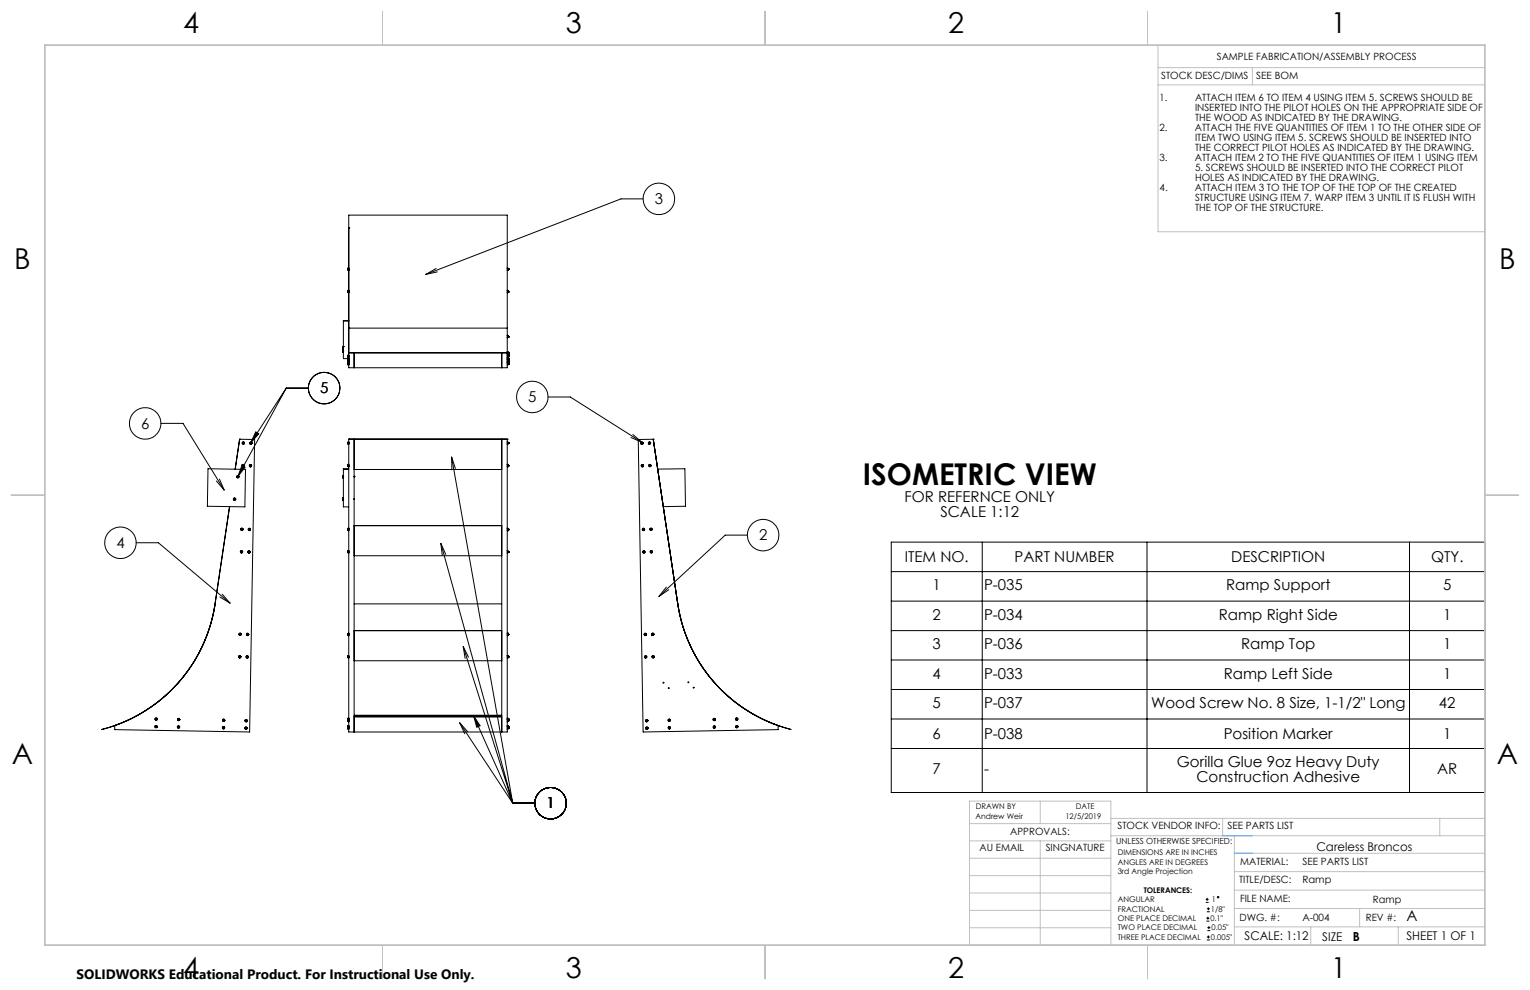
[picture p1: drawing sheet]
<svg xmlns="http://www.w3.org/2000/svg" width="432mm" height="279mm" viewBox="0 0 432 279" stroke-linecap="round" stroke-linejoin="round" font-family="sans-serif">
<g fill="none" stroke="#000" stroke-width=".28">
<path d="M181.5 56.1h-6.2l-55.1 21.3M98.2 76.1l.1 .2M98.2 75.9v.1M98.2 75.8v.1M98.2 76h.1M98.2 75.8h.1M98.2 75.9h.1M98.2 76v.1M98.2 76.1h.1M98.2 76.1v.1M98.2 76.2h.1M98.3 75.6l-.1 .3"/>
<path d="M98.3 76.3h.1M98.3 75.7l-.1 .2M98.3 75.6v.1M98.3 75.7v.6M98.3 75.6h.1M98.3 75.6v.7M98.4 75.6v.1M98.4 75.6h.1M98.4 75.6v.7M98.4 76.3h.1M98.4 64.3h.1M98.4 64.3v26.2"/>
<path d="M123.1 75.8l-2.9 1.6 3.2-.7M143.2 76.3h.1M143.2 75.6v.1M143.2 75.6h.1M143.2 75.6v.7M143.2 75.6l.1 .1M143.3 75.7l.1 .2M143.3 75.6l.1 .3M143.3 75.7v.6M143.3 75.6v.1M143.3 75.9l.1 .1M143.3 76.2h.1"/>
<path d="M143.4 76.1l-.1 .2M143.4 76h.1M143.4 75.9v.1M143.4 75.9h.1M143.4 76v.1M143.4 76.1l-.1 .1M143.4 76.1h.1M96.7 98.2l.1 .2M96.7 99.1l.1 .2M96.7 98h.1M96.7 98.1h.1M96.7 98.1v.1"/>
<path d="M96.7 98.2h.1M96.7 98v.1M96.7 97.9v.1M96.7 97.9h.1M96.7 99.1h.1M96.7 99v.1M96.7 99h.1M96.7 99.1v.1M96.7 99.2h.1M96.8 98.4h.1M96.8 97.8h.1M96.8 97.8l-.1 .2"/>
<path d="M96.8 99.3l.1 .1M96.8 98.7l-.1 .3M96.8 97.8v.6M96.8 98.7v.6M96.8 99.3h.1M96.8 98.7h.1M96.9 97.8h.1M96.9 98.7h.1M96.9 97.8v.6M96.9 98.7v.7M96.9 98.4h.1M96.9 99.3v.1"/>
<path d="M96.9 90.6h1.5M98.2 82.4l.1 .3M98.2 82.4h.1M98.2 82.3v.1M98.2 82.3h.1M98.2 82.2h.1M98.2 82.2v.2M98.2 82.1h.1M98.2 82.1v.1M98.3 82.7h.1M98.3 82l-.1 .2M98.3 82v.7"/>
<path d="M98.3 82h.1M98.4 82h.1M98.4 82v.7M98.4 82.6v.1M98.4 92.6v-31.9h44.8v31.9M98.4 90.5h-1.5v10.7l1.5 .2M98.4 92.6h.1M98.4 90.5v13.3h44.8v-11.2M98.4 92.6h44.8M99.9 99.6v4.2M141.6 99.6v4.2M143.2 95.3v.1"/>
<path d="M143.2 82.6v.1M143.2 99.3h.1M143.2 99.5l-44.8 .1M143.2 99.2v.1M143.2 94.7h.1M143.2 99.7v.1M143.2 82h.1M143.2 99.3l.1 .1M143.2 99.8v.1M143.2 94.7v.7M143.2 82v.7M143.2 99.3v.4"/>
<path d="M143.2 99.2h.1M143.2 95.4h.1M143.2 99.7h.1M143.2 82.7h.1M143.2 99.8h.1M143.2 99.2l.1 .1M143.2 99.7l.1 .1M143.2 99.8l.1 .1M143.2 99.8v.4M143.3 99.4v.2M143.3 99.4v.3M143.3 99.3v.1"/>
<path d="M143.3 95.3l-.1 .1M143.3 94.7l.1 .3M143.3 99.8l.1 .2M143.3 94.7l.1 .2M143.3 82l.1 .2M143.3 99.9l.1 .2M143.3 99.6h.1M143.3 99.6v.1M143.3 94.7v.6M143.3 99.8v.1M143.3 94.7h.1M143.3 82h.1"/>
<path d="M143.3 82v.7M143.3 99.9v.3M143.3 99.8h.1M143.3 99.4h.1M143.3 99.4l.1 .1M143.3 99.5v.1M143.3 94.9h.1M143.3 94.9l.1 .1M143.3 95.1v.1M143.3 100h.1M143.3 82.3h.1M143.3 82.5h.1"/>
<path d="M143.3 99.7h.1M143.3 99.7v.1M143.4 95.1l-.1 .2M143.4 82.4l-.1 .3M143.4 99.6v.1M143.4 99.5h.1M143.4 99.7l-.1 .1M143.4 99.7h.1M143.4 99.6h.1M143.4 95h.1M143.4 94.9v.1M143.4 95v.1"/>
<path d="M143.4 95.1h-.1M143.4 95.1l-.1 .1M143.4 95.1h.1M143.4 100h.1M143.4 82.3h.1M143.4 82.2v.1M143.4 82.4h.1M143.4 82.3v.1M143.4 82.4l-.1 .1M45.4 119.5h6.2l11.7 18.8M80.8 109.5h6.2M80.8 109.5l-10 15.4"/>
<path d="M80.8 109.5l-13.7 25M98.2 102.9l.1 .1M98.2 100.8l.1 .1M98.2 101.2h.1M98.2 102.2v.1M98.2 102.3h.1M98.2 102.2h.1M98.2 102.1v.1M98.2 101.8h.1M98.2 101.8v.1M98.2 101.9v.1M98.2 101.7h.1"/>
<path d="M98.2 101.7v.1M98.2 102.8h.1M98.2 102.8v.1M98.2 102.7v.1M98.2 102.7h.1M98.2 102.6v.1M98.2 102.6h.1M98.2 102.5v.1M98.2 102.4v.1M98.2 100.6h.1M98.2 100.7v.1M98.2 100.6v.1"/>
<path d="M98.2 100.5h.1M98.2 100.4v.1M98.2 102.4h.1M98.2 102.3v.1M98.2 101.4h.1M98.2 101.3h.1M98.2 101.2v.1M98.2 101.4v.1M98.2 101.5h.1M98.2 101.3v.1M98.2 100.4h.1M98.2 101.6h.1"/>
<path d="M98.2 101.6v.1M98.2 100.5v.2M98.2 102v.1M98.2 102h.1M98.2 102.9h.1M98.2 100.8h.1M98.2 100.5v.1M98.2 102.1h.1M98.2 101.5v.1M98.3 101.9l-.1 .1M98.3 101.5l-.1 .2M98.3 103h.1"/>
<path d="M98.3 102.4l-.1 .2M98.3 102.3l-.1 .1M98.3 100.9h.1M98.3 100.3l-.1 .1M98.3 102l-.1 .1M98.3 100.2l-.1 .2M98.3 101.4l-.1 .1M98.3 101.9v.1M98.3 101.5v.4M98.3 102.4v.6M98.3 102.3v.1M98.3 100.3v.6"/>
<path d="M98.3 102v.3M98.3 101.2v.2M98.3 100.2v.1M98.3 101.4v.1M98.3 101.8v.1M98.3 101.5h.1M98.3 102.4h.1M98.3 102.3h.1M98.3 100.3h.1M98.3 102h.1M98.3 100.2h.1M98.3 101.4h.1"/>
<path d="M98.3 101.8v.2M98.3 101.5v.3M98.3 101.8h.1M98.4 101.5h.1M98.4 102.4h.1M98.4 100.3h.1M98.4 102h.1M98.4 101.8v.2M98.4 101.5v.3M98.4 102.4v.6M98.4 102.3v.1M98.4 100.3v.6"/>
<path d="M98.4 102v.3M98.4 100.2v.1M98.4 101.4v.1M98.4 101.9h.1M98.4 103h.1M98.4 102.3h.1M98.4 100.9h.1M98.4 100.2h.1M98.4 101.4h.1M143.2 100.9h.1M143.2 103h.1M143.2 102h.1"/>
<path d="M143.2 101h.1M143.2 101v.1M143.2 102.3h.1M143.2 100.3h.1M143.2 100.2h.1M143.2 101.8v.1M143.2 102.4h.1M143.2 101.5h.1M143.2 101.4h.1M143.2 102v.3M143.2 101v.4M143.2 102.3v.1"/>
<path d="M143.2 101.8v.2M143.2 102.4v.6M143.2 101.5v.3M143.2 101.8h.1M143.2 101l.1 .1M143.2 101.8l.1 .1M143.2 100.3v.6M143.2 100.2v.1M143.2 101.4v.1M143.3 102l.1 .1M143.3 101l.1 .3M143.3 101.1v.1"/>
<path d="M143.3 102.3l.1 .2M143.3 100.9h-.1M143.3 100.3l.1 .2M143.3 100.2l.1 .2M143.3 101.9l.1 .2M143.3 103h-.1M143.3 102.4l.1 .2M143.3 101.5l.1 .2M143.3 101.4v.1M143.3 102v.3M143.3 101v.1M143.3 101.1v.3"/>
<path d="M143.3 102.3v.1M143.3 100.3v.6M143.3 100.2v.1M143.3 101.9v.1M143.3 102.4v.6M143.3 101.5v.4M143.3 102.2v.1M143.3 102.3h.1M143.3 101.2h.1M143.3 101.2l.1 .1M143.3 101.4h.1M143.3 102.5h.1"/>
<path d="M143.3 100.1v.1M143.3 100.2h.1M143.3 100.5v.1M143.3 100.6h.1M143.3 100.8h.1M143.3 100.4h.1M143.3 102.1h.1M143.3 102.6h.1M143.3 102.6l.1 .1M143.3 102.8v.1M143.3 101.7h.1M143.3 101.7l.1 .1"/>
<path d="M143.3 101.5l.1 .1M143.3 101.5h.1M143.4 100.7l-.1 .2M143.4 102.8l-.1 .2M143.4 101.9l-.1 .1M143.4 100v.1M143.4 100.2h.1M143.4 102.3h.1M143.4 102.1v.1M143.4 102.2h.1M143.4 102.3v.1M143.4 102.4h.1"/>
<path d="M143.4 101.2v.1M143.4 101.3v.1M143.4 101.4h.1M143.4 101.2h.1M143.4 101.3h.1M143.4 101.4v.1M143.4 101.5h.1M143.4 102.6h.1M143.4 102.5v.1M143.4 102.6v.1M143.4 102.7h.1M143.4 100.1v.1"/>
<path d="M143.4 100.1h.1M143.4 100.2v.1M143.4 100.3h-.1M143.4 100.3h.1M143.4 100.6h.1M143.4 100.5h.1M143.4 100.6v.1M143.4 100.7l-.1 .1M143.4 100.4h.1M143.4 102.1h.1M143.4 102.7v.1M143.4 102.8h-.1"/>
<path d="M143.4 102.8l-.1 .1M143.4 102.8h.1M143.4 101.8h.1M143.4 101.7v.1M143.4 101.7h.1M143.4 101.8v.1M143.4 101.6h.1M143.4 101.6v.1M143.4 100.4v.2M143.4 100.7h.1M143.4 102.2v.1M154.7 112h6.2l20.3 12.8"/>
<path d="M58.7 132.3l10.6 .2-.2 10.6-10.6-.2zM61.1 135.7l2.2 2.6M61.9 135.2l1.4 3.1M67 134.6h.1M67 134.5v.1M67 134.4h.1M67.1 134.4h.1M67.1 134.4v.1M67.1 134.5h.1M67.1 134.6l-.1 .1M67.1 134.6h.1M67.1 134.6l.1 .1"/>
<path d="M67.2 134.7h.1M67.2 134.5h.1M67.2 134.5v.1M67.2 134.6h.1M67.2 134.4v.1M67.6 124h4.3l-1.5 82.6-38-.7v-1.1a43.2 43.2 0 0 0 28.3-34.4M67.6 124h.1M67.6 124l-1.2 8.4M68.3 131.3l.9 .5-2.1 2.7zM68.4 131.4h.1M68.5 131.4h.1M68.5 131.2h.1"/>
<path d="M68.5 131.2v.1M68.5 131.3h.1M68.5 131.3v.1M68.5 131.3v.2M68.5 131.4v.1M68.5 131.5h.1M68.5 125l.1 .1M68.6 125v.1M68.6 125.1h.1M68.6 131.2v.1M68.6 131.3h.1M68.6 125h.1"/>
<path d="M68.6 131.4h.1M68.6 131.4v.1M68.6 131.5h-.1M68.7 125.1h.1M68.7 131.3v.1M68.7 125h-.1M68.7 125h.1M68.7 131.4l-.1 .1M68.7 125.1v.1M68.8 125.1h-.1M68.8 125v.1M68.8 125.1h.1"/>
<path d="M70.6 131.4v.1M70.6 131.5h.1M70.6 131.4h.1M70.6 131.2h.1M70.6 131.2v.1M70.6 131.3v.1M70.7 131.2v.1M70.7 131.5h.1M70.7 125.1h.1M70.7 131.3v.1M70.7 131.4h.1M70.7 131.3v.2"/>
<path d="M70.7 131.3h-.1M70.7 125h.1M70.7 125v.1M70.7 131.4l.1 .1M70.7 131.5v.1M70.8 124.9v.1M70.8 124.9l-.1 .1M70.8 125.1v.1M70.8 125.2h.1M70.8 125.1h.1M70.8 131.5h-.1M70.8 131.4h.1"/>
<path d="M70.8 125h.1M70.8 131.4v.1M70.8 125h-.1M70.9 125v.1M70.9 125.1h.1M72.2 121.9l.8 .5-2.2 2.5zM96.7 134.6l.1 .3M96.7 134.5h.1M96.7 134.6v.1M96.7 134.7h.1M96.7 134.5v.1M96.7 134.6h.1"/>
<path d="M96.8 134.9h.1M96.8 134.2l-.1 .3M96.8 134.2v.2M96.8 134.2h.1M96.8 134.4v.5M96.9 134.2h.1M96.9 134.2v.7M96.9 134.8v.1M96.9 132.5h1.5M98.2 125.2l.1 .2M98.2 131.6l.1 .1M98.2 125.1v.1"/>
<path d="M98.2 125.1h.1M98.2 125h.1M98.2 124.9v.1M98.2 125.2v.1M98.2 125.2h.1M98.2 131.5h.1M98.2 131.4v.1M98.2 131.4h.1M98.2 131.3v.1M98.2 131.3h.1M98.2 131.5v.1M98.2 131.2v.1"/>
<path d="M98.2 125.3h.1M98.2 131.6h.1M98.3 125.4h.1M98.3 124.8l-.1 .1M98.3 131.7v.1M98.3 131.1l-.1 .2M98.3 124.7l-.1 .2M98.3 131.1l-.1 .1M98.3 124.8v.6M98.3 131.1v.6M98.3 124.7v.1M98.3 131.1h.1"/>
<path d="M98.3 124.7h.1M98.3 124.7v.7M98.3 131.1v.7M98.3 131.8h.1M98.4 124.7v.7M98.4 131.1v.7M98.4 125.4h.1M98.4 124.8h.1M98.4 131.7v.1M98.4 131.1h.1M98.4 124h.1M98.4 132.3h-1.5v10.8h1.5"/>
<path d="M98.4 124h44.8M98.4 124v82.6h44.8v-82.6M99.9 134.4h.1M99.9 134.5l.1 .1M99.9 124v82.6M99.9 132.5h41.7M100 134.6h.1M100 134.4h.1M100 134.4v.1M100 134.5v.1M100 134.5h.1M100 134.5l-.1 .1"/>
<path d="M127.5 129l17.2 97.7M128.5 132.2l-1-3.2v3.4M141.6 124v82.6M143.2 131.7v.1M143.2 125.4h.1M143.2 124h.1M143.2 131.1h.1M143.2 124.7h.1M143.2 131.8h.1M143.2 124.7l.1 .1M143.2 131.1v.7M143.2 124.7v.7"/>
<path d="M143.3 131.7l-.1 .1M143.3 131.1l.1 .2M143.3 124.7l.1 .2M143.3 125.4h-.1M143.3 124.8l.1 .2M143.3 131.7h.1M143.3 131.1v.6M143.3 124.7v.1M143.3 131.1h.1M143.3 124.8v.6M143.3 131.4h.1M143.3 131.6h.1"/>
<path d="M143.3 124.9l.1 .1M143.3 124.9v.1M143.3 125h.1M143.3 125.2h.1M143.4 131.5l-.1 .2M143.4 125.2l-.1 .2M143.4 131.5h.1M143.4 131.4h.1M143.4 131.3v.1M143.4 131.4v.1M143.4 131.5l-.1 .1M143.4 125.1h.1"/>
<path d="M143.4 125h.1M143.4 125.1v.1M143.4 125.2h.1M143.4 125v.1M143.4 125.1l-.1 .1M143.4 125.2h-.1M178.1 123.5l3.1 1.3M178.6 122.6l2.6 2.2M181.1 125v.1M181.1 125.1l.1 .1M181.1 125.1v.1M181.1 125.1h.1"/>
<path d="M181.1 125h.1M181.2 125.2h.1M181.2 125h.1M181.2 125h-.1M181.2 131.4h.1M181.2 125.1h.1M181.2 125.1v.1M181.2 131.3v.1M181.2 131.4v.1M181.2 131.5h.1M181.2 131.4l.2 .1M181.2 131.5l.1 .1"/>
<path d="M181.3 131.4h.1M181.3 125.1h.1M181.3 131.4v.1M181.3 131.5h-.1M181.3 125h.1M181.3 131.3h.1M181.3 131.3v.1M181.3 125.1l-.1 .1M181.3 125v.1M181.3 131.3l-.1 .1M181.3 131.5h.1M181.3 125l-.1 .2"/>
<path d="M181.3 125.1v.1M181.4 131.4h.1M181.4 131.3v.1M181.4 131.5h.1M181.4 131.3v.2M183.2 125.1h.1M183.2 125h.1M183.2 125v.1M183.2 125.1l.1 .1M183.3 125h.1M183.3 125.1h-.1M183.3 131.4h.1"/>
<path d="M183.3 125.1h.1M183.3 131.3v.1M183.3 124.9l.1 .1M183.3 131.3h.1M183.3 131.4v.1M183.3 131.5h.1M183.4 125h.1M183.4 131.3h.1M183.4 125h-.1M183.4 131.4h.1M183.4 131.4l-.1 .1M183.4 125v.1"/>
<path d="M183.4 131.5h.1M183.4 125l-.2 .1M183.4 125.1h.1M183.5 131.4h.1M183.5 131.3v.1M184.4 124h.1M184.4 124h-4.3l1.4 82.6 38.1-.7v-1.1a43.1 43.1 0 0 1-28.3-34.4M184.4 124l6.9 46.4M185.6 132.4l7.7-.1 .2 10.6-6.3 .1M38.4 153.2h6.3l20.2 17M64.8 143l-4.1 27.4M66.1 140.9h.1"/>
<path d="M66.1 140.9v.1M66.1 141h.1M66.1 140.8h.1M66.1 140.8v.1M66.1 140.9h.2M66.2 140.8h-.1M66.2 140.8h.1M66.2 140.9v.1M66.2 140.9h.1M66.3 140.9h.1zM66.3 140.9h.1M66.3 140.8v.1"/>
<path d="M66.3 140.7l-.1 .1M66.3 140.7v.1M66.3 140.7h.1M66.3 140.9v.1M68.1 155.7v.1M68.1 155.8h.1M68.1 155.5h.1M68.1 155.5v.1M68.1 155.7h.1M68.1 155.6v.1M68.1 155.6h.1M68.2 155.6v.1"/>
<path d="M68.2 155.6h.1M68.2 149.4h.1M68.2 155.7h.1M68.2 149.3v.1M68.2 155.8h.1M68.2 155.8l-.1 .1M68.2 149.3h.1M68.2 149.2h.1M68.2 149.2v.1M68.2 149.4v.1M68.2 149.5h.1M68.3 155.7v.1"/>
<path d="M68.3 149.2v.1M68.3 149.3h.1M68.3 149.4h.1M68.3 149.4v.1M68.4 149.4h-.1M68.4 149.3v.1M70.1 155.8h.1M70.2 155.8h.1M70.2 155.7h.1M70.2 155.7v.1M70.2 155.8v.1M70.2 155.9l.1 .1"/>
<path d="M70.2 155.6h.1M70.2 155.9h.1M70.3 156h.1M70.3 149.4h.1M70.3 149.4v.1M70.3 155.7h.1M70.3 155.9v.1M70.3 149.5h.1M70.3 155.8h.1M70.3 155.7v.2M70.3 155.8v.1M70.3 149.3h.1"/>
<path d="M70.3 149.3v.1M70.3 149.5v.1M70.3 149.6h.1M70.4 155.7v.1M70.4 149.5h.1M70.4 149.3v.1M70.4 149.5v.1M70.4 149.4h.1M70.4 149.4v.1M70.5 149.4l-.1 .1M70.5 149.4h.1M96.7 141l.1 .2"/>
<path d="M96.7 140.9h.1M96.7 140.9v.1M96.7 140.8v.1M96.7 140.8h.1M96.7 140.7h.1M96.8 141.2h.1M96.8 140.6l-.1 .2M96.8 140.6v.6M96.8 140.5v.1M96.8 140.5v.7M96.8 140.5h.1M96.9 140.5v.1"/>
<path d="M96.9 140.5v.7M96.9 141.2h.1M98.2 155.8v.1M98.2 155.8h.1M98.2 155.7h.1M98.2 155.7v.1M98.2 155.9v.1M98.2 155.9h.1M98.2 149.4v.1M98.2 149.4h.1M98.2 149.3h.1M98.2 149.5h.1"/>
<path d="M98.2 149.3v.1M98.2 149.5v.1M98.2 156l.1 .1M98.2 149.6l.1 .1M98.2 155.6v.1M98.2 155.6h.1M98.2 156h.1M98.2 155.5v.1M98.2 149.2v.1M98.2 149.2h.1M98.2 149.6h.1M98.3 156.1h.1"/>
<path d="M98.3 155.5l-.1 .1M98.3 155.4l-.1 .1M98.3 149.1l-.1 .1M98.3 149.7v.1M98.3 155.5v.6M98.3 155.4v.1M98.3 149.1v.6M98.3 149.1h.1M98.3 155.4h.1M98.3 149v.1M98.3 155.4v.7M98.3 149.1v.7"/>
<path d="M98.3 149.8h.1M98.3 149h.1M98.4 156.1h.1M98.4 155.4v.1M98.4 149v.1M98.4 149.8h.1M98.4 149.1h.1M98.4 155.4v.7M98.4 149.1v.7M99.9 140.9h.1M99.9 140.8l.1 .1M99.9 148.4h41.7"/>
<path d="M99.9 156.8h41.7M99.9 148.3h41.7M100 140.8v.1M100 140.9l-.1 .1M100 140.9h.1M124.4 153.4l1.4 3.1M124.4 153.4l.4 3.3M124.4 153.4l20.3 73.3M143.2 149.7v.1M143.2 156.1h.1M143.2 155.4h.1M143.2 149.1h.1"/>
<path d="M143.2 149v.1M143.2 155.4v.1M143.2 155.4v.7M143.2 149h.1M143.2 149l.1 .1M143.2 155.4l.1 .1M143.2 149.8h.1M143.2 149.1v.7M143.3 155.4l.1 .2M143.3 149.7l-.1 .1M143.3 149.1l.1 .2M143.3 156.1h-.1"/>
<path d="M143.3 155.5l.1 .2M143.3 155.4v.1M143.3 149.7h.1M143.3 149.1v.6M143.3 149.1h.1M143.3 155.5v.6M143.3 149.3l.1 .1M143.3 149.3v.1M143.3 149.4h.1M143.3 149.6h.1M143.3 155.9v.1M143.4 155.7h.1"/>
<path d="M143.3 155.6v.1M143.3 155.7l.1 .1M143.4 149.6l-.1 .1M143.4 155.9l-.1 .2M143.4 155.8h.1M143.4 155.6v.1M143.4 155.6h.1M143.4 149.5h.1M143.4 149.4h.1M143.4 149.3h.1M143.4 149.3v.1M143.4 149.4v.1"/>
<path d="M143.4 149.5l-.1 .1M143.4 155.8v.1M143.4 155.9h-.1M143.4 155.9l-.1 .1M143.4 155.9h.1M143.4 155.6v.2M143.4 155.7h-.1M181.5 149.4h.1M181.5 149.4h.2M181.5 149.5h.1M181.5 149.4l.1 .1M181.6 149.4h.1"/>
<path d="M181.6 149.3v.1M181.6 149.3h.1M181.6 149.5h-.1M181.6 155.8h.1M181.6 149.5h.1M181.6 155.7v.1M181.6 149.3l.1 .1M181.6 155.8v.1M181.6 155.7h.1M181.6 155.9h.1M181.7 149.5h.1M181.7 149.4h.1"/>
<path d="M181.7 155.7h.1M181.7 155.7l.1 .1M181.7 149.4h-.1M181.7 155.6v.1M181.7 155.6l.1 .1M181.7 155.8h.1M181.7 149.4v.1M181.7 155.8v.1M181.8 155.8h.1M181.8 155.8l-.1 .1M181.8 149.4v.1M181.8 155.7v.1"/>
<path d="M181.8 155.8v.1M183.6 149.4h.1M183.6 149.3v.1M183.7 149.4h.1M183.7 149.3l-.1 .1M183.7 149.4v.1M183.7 149.5h.1M183.7 149.3h.1M183.7 155.7l.1 .1M183.7 155.6v.1M183.8 155.8h.1M183.8 155.8v.1z"/>
<path d="M183.8 155.6h.1M183.8 155.6l-.1 .1M183.8 149.4l-.1 .1M183.8 149.4h.1M183.8 149.3v.1M183.8 155.8v.1M183.8 155.7h.1M183.8 149.3h.1M183.8 155.6l.1 .1M183.9 155.8h-.1M183.9 155.8h.1M183.9 155.6v.1"/>
<path d="M183.9 155.6l-.1 .1M183.9 155.7v.1M210.9 151h-6.2l-18.7 17.3M251.5 153h167.6v70.7h-167.6zM277.2 153v70.7M323.7 153v70.7M397.8 153v70.7M60.7 170.4a43.1 43.1 0 0 1-31.9 35.5 43.3 43.3 0 0 0 31.9-35.5zM62.1 168.5l2.8 1.7M62.7 167.7l2.2 2.5M67.6 179l.1 .1M67.7 179h.1"/>
<path d="M67.7 179v.1M67.7 179.1h.1M67.7 178.9v.1M67.7 178.9h.1M67.8 178.9v.1M67.8 178.9h-.1M67.8 179.1h.1M67.8 179h.1M67.8 179.1h-.1M67.8 179h-.1M67.9 179l-.1 .1M67.9 179h.1"/>
<path d="M69.7 179h.1M69.7 179l.1 .1M69.8 179.1h.1M69.8 179l.2 .1M69.8 179h.1M69.8 179h.2M69.8 178.9h.1M69.9 178.9v.1M69.9 178.9l-.1 .1M69.9 179.1h.1M69.9 179h.1M69.9 179.1l-.1 .1"/>
<path d="M70 179v.1M70 179.1h-.1M98.2 179.1h.1M98.2 179h.1M98.2 178.9v.1M98.2 179.1v.1M98.2 179.2l.1 .2M98.2 178.8v.1M98.2 179v.1M98.2 179.2h.1M98.3 178.7l-.1 .1M98.3 179.4h.1"/>
<path d="M98.3 178.8l-.1 .1M98.3 178.8v.6M98.3 178.7v.1M98.3 178.7h.1M98.3 178.7v.7M98.4 179.4h.1M98.4 178.7v.7M98.4 178.8h.1M99.9 178h41.7M99.9 177.9h41.7M99.9 170.4h41.7M143.2 179.4h.1"/>
<path d="M143.2 178.7h.1M143.2 178.7v.1M143.2 178.7v.7M143.2 178.7l.1 .1M143.3 178.7h.1M143.3 179.4h-.1M143.3 178.8l.1 .2M143.3 178.8v.5M143.3 179.3v.1M143.3 178.9l.1 .1M143.3 178.9v.1M143.3 179h.1"/>
<path d="M143.3 179.2h.1M143.4 179.1l-.1 .3M143.4 179.1h.1M143.4 179h.1M143.4 178.9v.1M143.4 179v.1M143.4 179.1l-.1 .1M182 179v.1M182 179h.1M182 179.1h.1M182 179.1h.2M182 179.1l.1 .1"/>
<path d="M182.1 179.1h.1M182.1 179h.1M182.1 179.1h-.1M182.1 178.9l.1 .1M182.1 178.9h.1M182.1 178.9v.1M182.2 179v.1M182.2 179h.1M182.2 179.1h.1M184.2 178.9h.1M184.1 179h.1M184.1 179.1h.1"/>
<path d="M184.2 179v.1M184.2 179.1h.1M184.2 179h.1M184.3 178.9h-.1M184.3 178.9v.1M184.3 178.9l-.2 .1M184.3 179.1h.1M184.3 178.9h.1M184.3 179h.1M184.3 179v.1M188.1 165.7l-2.1 2.6M188.7 166.4l-2.7 1.9"/>
<path d="M191.3 170.4a43.3 43.3 0 0 0 31.9 35.4 43 43 0 0 1-31.9-35.4zM251.5 169.7h167.6M251.5 178h167.6M251.5 161.3h167.6M67.5 185.3l.1 .1M67.6 185.3v.1M67.6 185.4h.1M67.6 185.3h.1M67.6 185.2h.1M67.6 185.5h.1M67.7 185.2v.1M67.7 185.2l-.1 .1"/>
<path d="M67.7 185.3l.1 .1M67.7 185.2v.3M67.7 185.4v.1M67.7 185.3h.1M67.7 185.5h-.1M67.8 185.4h-.1M67.8 185.3v.1M67.8 185.3h.1M69.6 185.4l.1 .1M69.7 185.4v.1M69.7 185.5h.1M69.7 185.3h.1"/>
<path d="M69.7 185.3v.1M69.7 185.3v.2M69.7 185.5l.1 .1M69.8 185.3h.1M69.8 185.3h-.1M69.8 185.6h.1M69.8 185.5h.1M69.8 185.5v.1M69.8 185.4h.1M69.8 185.4v.1M69.8 185.5h-.1M69.8 185.3h.2"/>
<path d="M69.8 185.3l-.1 .1M69.9 185.4l-.1 .1M69.9 185.3v.1M70 185.4h-.1M70 185.3v.1M98.2 185.4h.1M98.2 185.3h.1M98.2 185.5h.1M98.2 185.3v.1M98.2 185.5v.1M98.2 185.4v.1M98.2 185.6l.1 .1"/>
<path d="M98.2 185.2v.1M98.2 185.6h.1M98.3 185.1l-.1 .1M98.3 185.7h.1M98.3 185.1v.6M98.3 185.1h.1M98.3 185v.1M98.3 185l.1 .1M98.4 185.7h.1M98.4 185.1v.6M98.4 185.1h.1M99.9 186.5h41.7"/>
<path d="M130.7 182.5l1.5 3M130.7 182.5l.6 3.3M130.7 182.5l14 44.2M143.2 185.7h.1M143.2 185v.1M143.2 185h.1M143.2 185.1h.1M143.2 185l.1 .1M143.2 185.1v.6M143.3 185.1v.1M143.3 185.7h-.1M143.3 185.1h.1"/>
<path d="M143.3 185.1v.6M143.3 185.6v.1M143.3 185.2h.1M143.3 185.4h.1M143.3 185.6h.1M143.3 185.2l.1 .1M143.4 185.3h.1M143.4 185.4h.1M143.4 185.4v.1M143.4 185.2v.1M143.4 185.5l-.1 .1M182.1 185.4l.1 .1"/>
<path d="M182.1 185.3h.1M182.1 185.3v.1M182.1 185.4h.2M182.1 185.3h.2M182.2 185.5h.1M182.2 185.3h.1M182.2 185.4h.1M182.2 185.4v.1M182.3 185.5h-.1M182.3 185.5h.1M182.3 185.3h.1M182.3 185.3v.1"/>
<path d="M184.2 185.4h.1M184.2 185.3h.1M184.2 185.3v.1M184.2 185.3h.2M184.3 185.4v.1M184.3 185.5h.1M184.3 185.4h.1M184.3 185.3h.1M184.3 185.2l.1 .1M184.3 185.2v.1M184.3 185.2h.1M184.4 185.3h.1"/>
<path d="M184.4 185.4h.1M184.4 185.4v.1M184.4 185.3v.1M251.5 186.3h167.6M251.5 194.6h167.6M43.9 205.2h.1M44 203h.1M43.9 205l.1 .1M43.9 205.1v.1M43.9 205.1h.1M43.9 205.1l.1 .1M44 205.1h-.1"/>
<path d="M44 205.1h.1M44 205h-.1M44 205h.1M44 202.9h.1M44 202.9v.1M44 205v.1M44 202.8h.1M44 205.1v.1M44 203l.1 .1M44.1 205h.1M44.1 205h-.1M44.1 202.8v.1"/>
<path d="M44.1 202.8l-.1 .1M44.1 203.1h.1M44.1 205.1h.1M44.1 205.1l.1 .1M44.1 202.9h.1M44.1 203h.1M44.1 202.9h-.1M44.1 205v.1M44.1 203v.1M44.1 202.9l.1 .1M44.1 205.1v.1M44.1 202.9l-.1 .1"/>
<path d="M44.2 205.2h.1M44.2 203h-.1M44.2 202.9v.1M50.3 205.1v.1M50.3 205.2h.1M50.3 205.1v.2M50.3 203.1h.1M50.3 205.1h.1M50.3 203.1v.1M50.3 203v.1M50.4 203h.1M50.4 203h-.1"/>
<path d="M50.4 205.1h.1M50.4 205.2h.1M50.4 203l-.1 .1M50.4 203.1v.1M50.4 203.1h.1M50.4 205.1h-.1M50.4 205.2l-.1 .1M50.4 205.1l.1 .1M50.4 203.2h.1M50.5 205.2h.1M50.4 205h.1M50.4 205v.1"/>
<path d="M50.4 205.2l.1 .1M50.4 205.1v.1M50.5 203.1h.1M50.5 203h.1M50.5 205l-.1 .1M50.5 205.2l-.2 .1M50.5 203v.1M50.5 203.1l-.1 .1M50.6 205.2l-.1 .1M63 205.4v.1M63 203.3h.1M63 205.3v.1"/>
<path d="M63 205.4h.1M63 205.5h.1M63 203.2v.1M63 203.3l.1 .1M63 205.3h.1M63 203.3h.2M63 203.2l.2 .1M63 205.3l.2 .1M63.1 203.3h.1M63.1 203.2h.1M63.1 205.3h.1M63.1 205.5h.1"/>
<path d="M63.1 205.3v.1M63.1 203.2h-.1M63.1 203.3v.1M63.1 205.4v.1M63.1 205.3l.1 .1M63.1 205.4h.1M63.1 203.2l.1 .1M63.2 203.2v.1M63.2 203.2h.1M63.2 203.3l.1 .1M63.2 205.4h-.1M63.2 203.2l-.2 .1"/>
<path d="M63.2 205.5h-.1M63.2 203.3h.1M63.3 203.4h.1M69.3 205.5l.1 .1M69.3 205.5v.1M69.4 205.4v.1M69.4 205.5h-.1M69.4 205.6h.1M69.4 205.5h.1M69.4 203.3h.1M69.4 203.4h.1M69.4 205.4l-.1 .1"/>
<path d="M69.4 203.3v.1M69.4 205.4h.1M69.4 203.2h.1M69.4 203.2v.1M69.4 203.4v.1M69.4 203.5h.1M69.5 205.4h.1M69.5 205.5h.1M69.5 203.2v.1M69.5 205.5v.1M69.5 205.6h-.1M69.5 203.3h.1"/>
<path d="M69.5 203.4h.1M69.5 205.5l-.1 .1M69.5 205.4v.1M69.5 203.4v.1M69.5 203.5h-.1M69.6 203.4h-.1M69.6 203.3v.1M98.2 205.6l.1 .2M98.2 203.2v.1M98.2 203.2h.1M98.2 203.3h.1M98.2 203.3v.1"/>
<path d="M98.2 203.4h.1M98.2 203.1h.1M98.2 203v.1M98.2 203h.1M98.2 203.1v.1M98.2 205.1h.1M98.2 205v.1M98.2 205h.1M98.2 205.1v.1M98.2 205.2h.1M98.2 205.2v.1M98.2 202.9h.1"/>
<path d="M98.2 202.9v.1M98.2 205.4h.1M98.2 205.3v.1M98.2 205.3h.1M98.2 205.5v.1M98.2 205.5h.1M98.2 205.4v.1M98.2 205.6h.1M98.2 203.4v.1M98.2 203.5v.1M98.2 203.5h.1M98.2 203.6l.1 .1"/>
<path d="M98.2 204.9v.1M98.2 204.9h.1M98.2 202.8v.1M98.2 203.6h.1M98.3 203h.1M98.3 203l-.1 .2M98.3 202.7h.1M98.3 202.7l-.1 .3M98.3 204.8h.1M98.3 204.8l-.1 .2M98.3 204.9h.1M98.3 204.9l-.1 .2"/>
<path d="M98.3 202.6h.1M98.3 202.6l-.1 .3M98.3 205.1h.1M98.3 205.1l-.1 .2M98.3 205.8h.1M98.3 205.2h.1M98.3 205.2l-.1 .2M98.3 203.7h.1M98.3 203.1h.1M98.3 203.1l-.1 .1M98.3 203v.1M98.3 202.7v.3"/>
<path d="M98.3 204.8v.1M98.3 204.9v.2M98.3 202.6v.1M98.3 205.1v.1M98.3 205.2v.6M98.3 203.1v.6M98.4 202.7v.1M98.4 204.8h.1M98.4 204.9h.1M98.4 202.6v.1M98.4 205.8h.1M98.4 203v.1"/>
<path d="M98.4 202.7v.3M98.4 204.8v.1M98.4 204.9v.2M98.4 205.1v.1M98.4 205.2v.6M98.4 203.1v.6M98.4 203h.1M98.4 205.1h.1M98.4 205.2h.1M98.4 203.7h.1M98.4 203.1h.1M99.9 201.9h41.7"/>
<path d="M99.9 202h41.7M99.9 202.4h41.7M99.9 202.2h41.7M129.8 204l2.2 2.5M129.8 204l1.4 3.1M129.8 204l14.9 22.7M133.7 202l1.8 2.8-1 .4zM133.7 202l11 24.7M143.2 205.8h.1M143.2 203.7h.1M143.2 203h.1M143.2 205.1h.1"/>
<path d="M143.2 202.6v.1M143.2 205.2h.1M143.2 204.9h.1M143.2 204.8h.1M143.2 202.7v.1M143.2 203.1h.1M143.2 203v.1M143.2 205.1v.1M143.2 204.8v.1M143.2 202.6h.1M143.2 202.7h.1M143.2 205.2v.6"/>
<path d="M143.2 204.9v.2M143.2 202.7v.3M143.2 203.1v.6M143.3 203l.1 .2M143.3 205.1l.1 .1M143.3 202.6l.1 .2M143.3 205.8h-.1M143.3 205.2l.1 .2M143.3 204.9l.1 .2M143.3 204.8l.1 .2M143.3 202.7l.1 .3M143.3 203.7h-.1"/>
<path d="M143.3 203.1v.1M143.3 203v.1M143.3 205.1v.1M143.3 202.6v.1M143.3 205.2v.6M143.3 204.9v.2M143.3 204.8v.1M143.3 202.7v.3M143.3 203.1v.6M143.3 203.6v.1M143.3 203.1l.1 .1M143.3 203.2h.1"/>
<path d="M143.3 205.3l.1 .1M143.3 202.8l.1 .1M143.3 202.8h.1M143.3 205.4h.1M143.3 205.4l.1 .1M143.3 205.6h.1M143.4 205.1h.1M143.3 205.1h.1M143.3 205h.1M143.3 203l.1 .1M143.3 203.2l.1 .1M143.3 203.3v.1"/>
<path d="M143.3 203.6h.1M143.4 203.3v.1M143.4 205.6l-.1 .2M143.4 203.2h.1M143.4 203.2v.1M143.4 203.3h.1M143.4 203.3l-.1 .1M143.4 203.4h-.1M143.4 203.4h.1M143.4 205.5h.1M143.4 205.4h.1M143.4 205.3v.1"/>
<path d="M143.4 205.2v.1M143.4 205.3h.1M143.4 205.4v.1M143.4 203h.1M143.4 202.9v.1M143.4 202.9h.1M143.4 202.8v.1M143.4 205.6h.1M143.4 205.5v.1M143.4 205.6h-.1M143.4 205.2h.1M143.4 205.1v.1"/>
<path d="M143.4 205v.1M143.4 205h.1M143.4 203v.1M143.4 203.1h.1M143.4 203.4l-.1 .2M182.4 203.4h.1M182.4 203.3h.1M182.4 203.3v.1M182.4 203.4h.2M182.4 203.3h.2M182.5 205.5h.1M182.5 205.6h.1"/>
<path d="M182.5 203.4v.1M182.5 205.5v.1M182.5 203.3h.1M182.5 203.5h.1M182.5 203.3v.2M182.5 205.4v.1M182.5 203.4h.1M182.5 205.4h.1M182.6 205.6h-.1M182.6 205.6h.1M182.6 205.4h.1M182.6 203.3h.1"/>
<path d="M182.6 203.4v.1M182.6 203.4h.1M182.6 203.3v.2M182.6 205.4v.1M182.6 205.5h.1M182.6 203.3v.1M182.7 205.5l-.1 .1M182.7 205.5l-.2 .1M182.7 205.6h-.1M188.7 203.2h.1M188.7 203.1l.1 .1M188.7 203.1h.1"/>
<path d="M188.8 203.2v.1M188.8 203.3v.1M188.8 203.2h.1M188.8 203.3h.1M188.8 205.4h.1M188.8 203.4h.1M188.8 205.4v.1M188.8 205.5h.1M188.8 203.2l.1 .1M188.9 203.3h.1M188.9 203.3v.1M188.9 205.4h.1"/>
<path d="M188.9 205.3l-.1 .1M188.9 203.2h.1M188.9 205.4l-.1 .1M188.9 205.3h.1M188.9 205.5h.1M188.9 203.2v.1M188.9 205.3l.1 .1M188.9 205.3v.2M188.9 205.4l.1 .1M188.9 205.4v.1M189 203.3l-.1 .1M189 205.4h.1"/>
<path d="M189 205.4v.1M201.5 203.1h.1M201.5 203.2h.1M201.5 203h-.1M201.5 205.2h.1M201.5 205.1h.1M201.5 205.1v.1M201.5 203h.1M201.5 203v.1M201.5 203.1v.1M201.5 205.2l.1 .1M201.5 205.3h.1"/>
<path d="M201.6 205.1h.1M201.6 203h-.1M201.6 203.1h.1M201.6 203.1l-.1 .1M201.6 203h.1M201.6 205.1l-.1 .1M201.6 205.3h.1M201.6 203l.1 .1M201.6 205.2h.1M201.6 205.2v.1M201.6 205.1l.1 .1M201.7 205.1h.1"/>
<path d="M201.7 205.1v.1M201.7 203.1h-.1M201.7 205.2h.1M207.8 203h.1M207.8 203.1h.1M207.8 202.9v.1M207.9 203h.1M207.9 202.9h.1M207.9 202.9l-.1 .1M207.9 203l-.1 .1M207.9 205.1h.1M207.9 203.1h.1"/>
<path d="M207.9 205l-.1 .1M207.9 205h.1M207.9 205v.1M207.9 205.1l.1 .1M207.9 205.2h.1M207.9 202.8v.1M207.9 202.8l.1 .1M208 202.9h.1M208 203h.1M208 203l-.1 .1M208 205h-.1M208 205h.1"/>
<path d="M208 202.9v.1M208 205.1h.1M208 205.1v.1M208 205l.1 .1M208 202.8l-.1 .1M208.1 205.1h.1M208.1 205.1h-.1M251.5 202.9h167.6M251.5 211.2h167.6M144.7 226.7h6.3M340.3 254.7h.8M340.3 253.8h.8"/>
<path d="M340.5 260h.8M340.5 259.2h.8M340.6 257.3h.9M340.6 256.5h.9M340.7 253.4v.8M340.9 258.7v.8M341 256.1v.8M340.6 265.3h.9M340.6 264.4h.9M340.7 262.6h.9M340.7 261.8h.9M341 264v.9"/>
<path d="M341.2 261.4v.8"/>
<circle cx="186" cy="56.1" r="4.4"/>
<circle cx="41" cy="119.5" r="4.4"/>
<circle cx="91.5" cy="109.5" r="4.4"/>
<circle cx="150.2" cy="112" r="4.4"/>
<circle cx="67.1" cy="134.5" r=".3"/>
<circle cx="67.1" cy="134.5" r=".33"/>
<circle cx="68.6" cy="131.4" r=".3"/>
<circle cx="68.6" cy="131.4" r=".34"/>
<circle cx="68.7" cy="125" r=".3"/>
<circle cx="68.7" cy="125" r=".34"/>
<circle cx="70.7" cy="131.4" r=".3"/>
<circle cx="70.7" cy="131.4" r=".34"/>
<circle cx="70.8" cy="125.1" r=".3"/>
<circle cx="70.8" cy="125.1" r=".34"/>
<circle cx="181.2" cy="125.1" r=".34"/>
<circle cx="181.2" cy="125.1" r=".31"/>
<circle cx="181.3" cy="131.4" r=".33"/>
<circle cx="181.3" cy="131.4" r=".32"/>
<circle cx="183.3" cy="125.1" r=".33"/>
<circle cx="183.3" cy="125" r=".3"/>
<circle cx="183.4" cy="131.4" r=".33"/>
<circle cx="183.4" cy="131.4" r=".32"/>
<circle cx="34" cy="153.2" r="4.4"/>
<circle cx="66.2" cy="140.9" r=".31"/>
<circle cx="66.2" cy="140.9" r=".33"/>
<circle cx="68.1" cy="155.7" r=".33"/>
<circle cx="68.1" cy="155.7" r=".31"/>
<circle cx="68.3" cy="149.4" r=".34"/>
<circle cx="68.3" cy="149.4" r=".3"/>
<circle cx="70.3" cy="155.8" r=".31"/>
<circle cx="70.3" cy="155.8" r=".34"/>
<circle cx="70.4" cy="149.4" r=".33"/>
<circle cx="70.4" cy="149.4" r=".3"/>
<circle cx="181.6" cy="149.4" r=".3"/>
<circle cx="181.6" cy="149.4" r=".34"/>
<circle cx="181.7" cy="155.8" r=".33"/>
<circle cx="181.7" cy="155.8" r=".3"/>
<circle cx="183.7" cy="149.4" r=".33"/>
<circle cx="183.7" cy="149.4" r=".32"/>
<circle cx="183.8" cy="155.7" r=".34"/>
<circle cx="183.8" cy="155.7" r=".31"/>
<circle cx="215.4" cy="151" r="4.4"/>
<circle cx="67.8" cy="179" r=".31"/>
<circle cx="67.8" cy="179" r=".34"/>
<circle cx="69.9" cy="179.1" r=".33"/>
<circle cx="69.9" cy="179" r=".32"/>
<circle cx="182.1" cy="179.1" r=".32"/>
<circle cx="182.1" cy="179" r=".3"/>
<circle cx="184.2" cy="179" r=".33"/>
<circle cx="184.2" cy="179" r=".3"/>
<circle cx="67.6" cy="185.4" r=".31"/>
<circle cx="67.7" cy="185.4" r=".34"/>
<circle cx="69.8" cy="185.4" r=".31"/>
<circle cx="69.8" cy="185.4" r=".34"/>
<circle cx="182.2" cy="185.4" r=".31"/>
<circle cx="182.2" cy="185.4" r=".33"/>
<circle cx="184.3" cy="185.4" r=".33"/>
<circle cx="184.3" cy="185.4" r=".3"/>
<circle cx="187.2" cy="192.7" r=".14"/>
<circle cx="188.7" cy="194.2" r=".13"/>
<circle cx="194.3" cy="192.6" r=".13"/>
<circle cx="195.8" cy="194.1" r=".14"/>
<circle cx="44" cy="205.1" r=".33"/>
<circle cx="44" cy="205.1" r=".31"/>
<circle cx="44.1" cy="202.9" r=".3"/>
<circle cx="44.1" cy="203" r=".33"/>
<circle cx="50.4" cy="205.2" r=".33"/>
<circle cx="50.4" cy="205.2" r=".32"/>
<circle cx="50.4" cy="203" r=".32"/>
<circle cx="50.4" cy="203.1" r=".32"/>
<circle cx="63.1" cy="205.4" r=".31"/>
<circle cx="63.1" cy="205.4" r=".32"/>
<circle cx="63.1" cy="203.3" r=".31"/>
<circle cx="63.1" cy="203.3" r=".33"/>
<circle cx="69.4" cy="205.5" r=".31"/>
<circle cx="69.4" cy="205.5" r=".33"/>
<circle cx="69.5" cy="203.4" r=".31"/>
<circle cx="69.5" cy="203.4" r=".34"/>
<circle cx="182.5" cy="203.4" r=".31"/>
<circle cx="182.5" cy="203.4" r=".33"/>
<circle cx="182.5" cy="205.5" r=".34"/>
<circle cx="182.6" cy="205.5" r=".31"/>
<circle cx="188.9" cy="203.3" r=".34"/>
<circle cx="188.9" cy="203.3" r=".31"/>
<circle cx="188.9" cy="205.4" r=".33"/>
<circle cx="188.9" cy="205.4" r=".31"/>
<circle cx="201.6" cy="203.1" r=".31"/>
<circle cx="201.6" cy="203" r=".32"/>
<circle cx="201.6" cy="205.2" r=".33"/>
<circle cx="201.6" cy="205.2" r=".31"/>
<circle cx="207.9" cy="202.9" r=".31"/>
<circle cx="207.9" cy="203" r=".34"/>
<circle cx="208" cy="205.1" r=".33"/>
<circle cx="208" cy="205.1" r=".31"/>
<circle cx="155.4" cy="226.7" r="4.4"/>
<circle cx="343.8" cy="253.2" r=".2"/>
</g>
<g fill="none" stroke="#c0c0c0" stroke-width=".28">
<path d="M108 3.2v9.5M215.9 3.2v9.5M323.8 3.2v9.5M326.8 19.1h92.3M326.8 12.7v52.7h92.3M353.4 19.1v4.9M326.8 24h92.3M3.1 139.7h9.6M419.1 139.7h9.5M273.6 232.4h39.9M273.6 237.3h39.9M293.6 226.1v6.3"/>
<path d="M293.6 237.3v29.4M313.5 235.9h105.6M313.5 231h105.6M345.1 231v4.9M348.4 235.9v30.9M406.3 231v4.9M273.6 242.2h39.9M273.6 247.1h39.9M273.6 252h39.9M273.6 256.9h39.9M348.4 246h70.7M348.4 256.4h70.7"/>
<path d="M348.4 251.2h70.7M348.4 240.8h70.7M383.7 256.4v5.2M108 266.7v9.6M215.9 266.7v9.6M273.6 261.8h39.9M313.5 266.7v-40.6h-39.9v40.6h74.4M323.8 266.7v9.6M348.4 261.6h70.7M369.9 261.6v5.2M394.6 261.6v5.2"/>
</g>
<path d="M12.7 12.7h406.4v254h-406.4z" fill="none" stroke="#c0c0c0" stroke-width=".5"/>
<path d="M345.1 235.9h8.3M348.4 240.8h5" fill="none" stroke="#53a9ff" stroke-width=".28"/>
<path d="M133.7 202l1.8 2.8-1 .4zM72.2 121.9l.8 .5-2.2 2.5zM68.3 131.3l.9 .5-2.1 2.7z" fill="#000"/>
<text font-size="8.5" x="243.5" y="136.8">ISOMETRIC VIEW</text>
<g font-size="8.1">
<text x="51.7" y="9.3">4</text>
<text x="159.7" y="9.3">3</text>
<text x="267.6" y="9.3">2</text>
<text x="375.6" y="9.3">1</text>
<text x="4" y="76">B</text>
<text x="423.1" y="76">B</text>
<text x="3.3" y="215.7">A</text>
<text x="422.4" y="215.7">A</text>
<text x="51.7" y="276">4</text>
<text x="159.7" y="276">3</text>
<text x="267.6" y="276">2</text>
<text x="375.6" y="276">1</text>
</g>
<g font-size="4.2">
<text x="184.8" y="57.6">3</text>
<text x="90.3" y="111">5</text>
<text x="149.1" y="113.5">5</text>
<text x="39.8" y="121">6</text>
<text x="255.3" y="141.8">FOR REFERNCE ONLY</text>
<text x="265.4" y="145.9">SCALE 1:12</text>
<text x="32.8" y="154.7">4</text>
<text x="214.2" y="152.5">2</text>
<text x="255.3" y="158.7">ITEM NO.</text>
<text x="286.4" y="158.7">PART NUMBER</text>
<text x="347.5" y="158.7">DESCRIPTION</text>
<text x="403.9" y="158.7">QTY.</text>
<text x="263.2" y="166.6">1</text>
<text x="277.7" y="166.6">P-035</text>
<text x="346.1" y="166.6">Ramp Support</text>
<text x="407.3" y="166.6">5</text>
<text x="263.2" y="174.9">2</text>
<text x="277.7" y="174.9">P-034</text>
<text x="344" y="174.9">Ramp Right Side</text>
<text x="407.3" y="174.9">1</text>
<text x="263.2" y="183.2">3</text>
<text x="277.7" y="183.2">P-036</text>
<text x="350.3" y="183.2">Ramp Top</text>
<text x="407.3" y="183.2">1</text>
<text x="263.2" y="191.6">4</text>
<text x="277.7" y="191.6">P-033</text>
<text x="345.4" y="191.6">Ramp Left Side</text>
<text x="407.3" y="191.6">1</text>
<text x="263.2" y="199.9">5</text>
<text x="277.7" y="199.9">P-037</text>
<text x="324.9" y="199.9">Wood Screw No. 8 Size, 1-1/2&quot; Long</text>
<text x="406.1" y="199.9">42</text>
<text x="263.2" y="208.6">6</text>
<text x="277.7" y="208.6">P-038</text>
<text x="345.4" y="208.6">Position Marker</text>
<text x="407.3" y="208.6">1</text>
<text x="263.2" y="218.6">7</text>
<text x="277.7" y="218.6">-</text>
<text x="332.2" y="216.5">Gorilla Glue 9oz Heavy Duty</text>
<text x="337.7" y="220.6">Construction Adhesive</text>
<text x="405.6" y="218.6">AR</text>
<text x="154.2" y="228.2">1</text>
<text x="396.9" y="260">A</text>
</g>
<text font-size="3.8" x="21.6" y="276.3">SOLIDWORKS Educational Product. For Instructional Use Only.</text>
<text font-size="3.5" x="381.8" y="265.6">B</text>
<g font-size="3.4">
<text x="371.5" y="240.1">Careless Broncos</text>
<text x="351.2" y="265.2">SCALE: 1:12</text>
<text x="373.2" y="265.6">SIZE</text>
<text x="396.9" y="265.2">SHEET 1 OF 1</text>
</g>
<g font-size="2.8">
<text x="343.4" y="16.9">SAMPLE FABRICATION/ASSEMBLY PROCESS</text>
<text x="327.7" y="22.3">STOCK DESC/DIMS</text>
<text x="354.5" y="22.2">SEE BOM</text>
<text x="327.3" y="28.6">1.</text>
<text x="337.3" y="28.6">ATTACH ITEM 6 TO ITEM 4 USING ITEM 5. SCREWS SHOULD BE</text>
<text x="337.3" y="31.4">INSERTED INTO THE PILOT HOLES ON THE APPROPRIATE SIDE OF</text>
<text x="337.3" y="34.3">THE WOOD AS INDICATED BY THE DRAWING.</text>
<text x="327.3" y="37.1">2.</text>
<text x="337.2" y="37.1">ATTACH THE FIVE QUANTITIES OF ITEM 1 TO THE OTHER SIDE OF</text>
<text x="337.3" y="39.9">ITEM TWO USING ITEM 5. SCREWS SHOULD BE INSERTED INTO</text>
<text x="327.3" y="45.6">3.</text>
<text x="337.2" y="45.6">ATTACH ITEM 2 TO THE FIVE QUANTITIES OF ITEM 1 USING ITEM</text>
<text x="337.3" y="42.7">THE CORRECT PILOT HOLES AS INDICATED BY THE DRAWING.</text>
<text x="337.3" y="48.4">5. SCREWS SHOULD BE INSERTED INTO THE CORRECT PILOT</text>
<text x="337.3" y="51.2">HOLES AS INDICATED BY THE DRAWING.</text>
<text x="327.3" y="54">4.</text>
<text x="337.2" y="54">ATTACH ITEM 3 TO THE TOP OF THE TOP OF THE CREATED</text>
<text x="337.3" y="56.8">STRUCTURE USING ITEM 7. WARP ITEM 3 UNTIL IT IS FLUSH WITH</text>
<text x="337.3" y="59.7">THE TOP OF THE STRUCTURE.</text>
<text x="285.1" y="235.7">APPROVALS:</text>
<text x="315.4" y="234.1">STOCK VENDOR INFO:</text>
<text x="346.4" y="234.1">SEE PARTS LIST</text>
<text x="276.4" y="240.1">AU EMAIL</text>
<text x="295.1" y="240.1">SINGNATURE</text>
<text x="350" y="244.1">MATERIAL:</text>
<text x="367.6" y="244.1">SEE PARTS LIST</text>
<text x="349.7" y="249.2">TITLE/DESC:</text>
<text x="367.6" y="249.2">Ramp</text>
<text x="350" y="254.7">FILE NAME:</text>
<text x="387.5" y="254.8">Ramp</text>
<text x="349.8" y="260">DWG. #:</text>
<text x="367.6" y="260">A-004</text>
<text x="385.5" y="260">REV #:</text>
</g>
<text font-size="2.4" x="315" y="238.1">UNLESS OTHERWISE SPECIFIED:</text>
<g font-size="2.2">
<text x="275.3" y="231.1">Andrew Weir</text>
<text x="275.4" y="228.2">DRAWN BY</text>
<text x="300.7" y="231.1">12/5/2019</text>
<text x="303.6" y="228.2">DATE</text>
<text x="315.4" y="241.4">DIMENSIONS ARE IN INCHES</text>
<text x="315.4" y="244">ANGLES ARE IN DEGREES</text>
<text x="315.4" y="246.7">3rd Angle Projection</text>
<text x="322.8" y="252">TOLERANCES:</text>
<text x="315.4" y="254.6">ANGULAR</text>
<text x="315.4" y="257.3">FRACTIONAL</text>
<text x="341.8" y="257.3">1/8&quot;</text>
<text x="342" y="254.6">1</text>
<text x="315.4" y="262.6">TWO PLACE DECIMAL</text>
<text x="315.4" y="260">ONE PLACE DECIMAL</text>
<text x="341.6" y="260">0.1&quot;</text>
<text x="341.9" y="262.6">0.05&quot;</text>
<text x="315.4" y="265.3">THREE PLACE DECIMAL</text>
<text x="341.8" y="265.3">0.005&quot;</text>
</g>
</svg>
